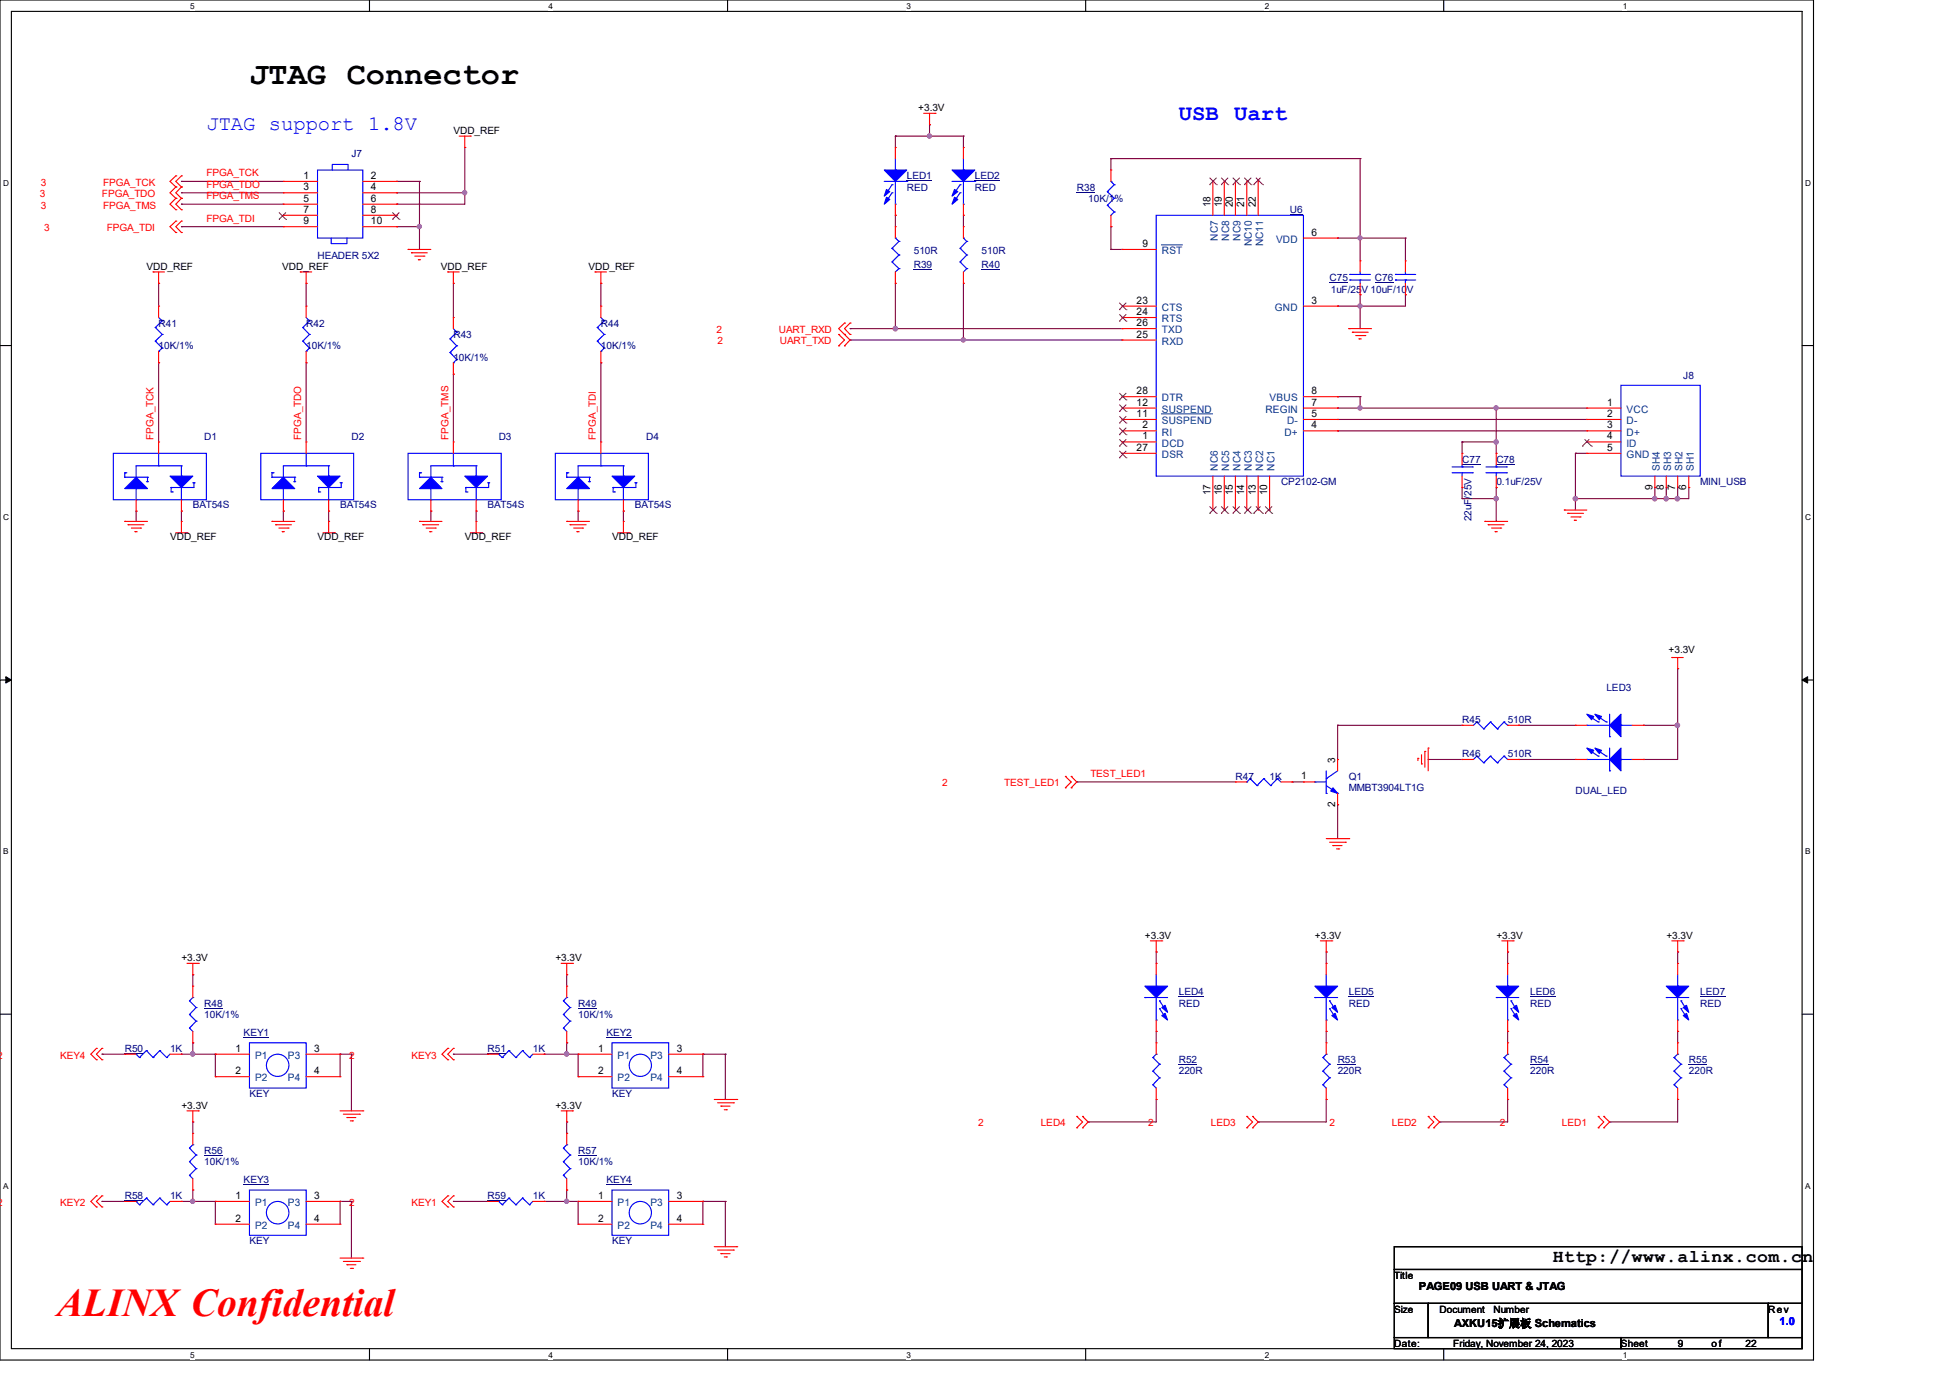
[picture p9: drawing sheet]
<svg xmlns="http://www.w3.org/2000/svg" width="297mm" height="210mm" viewBox="0 0 297 210" stroke-linecap="round" stroke-linejoin="round" font-family="sans-serif">
<path d="M0 0h276.4v207.3h-276.4zM1.7 1.7h272.9v203.8h-272.9z" fill="none" stroke="#000" stroke-width=".17"/>
<g fill="#fff">
<path d="M29 .2h.7v1.4h-.7z"/>
<path d="M29 205.7h.7v1.4h-.7z"/>
</g>
<path d="M56.3 0v1.7M56.3 205.5v1.8" fill="none" stroke="#000" stroke-width=".17"/>
<g fill="#fff">
<path d="M83.6 .2h.6v1.4h-.6z"/>
<path d="M83.6 205.7h.6v1.4h-.6z"/>
</g>
<path d="M110.9 0v1.7M110.9 205.5v1.8" fill="none" stroke="#000" stroke-width=".17"/>
<g fill="#fff">
<path d="M138.1 .2h.7v1.4h-.7z"/>
<path d="M138.1 205.7h.7v1.4h-.7z"/>
</g>
<path d="M165.4 0v1.7M165.4 205.5v1.8" fill="none" stroke="#000" stroke-width=".17"/>
<g fill="#fff">
<path d="M192.7 .2h.7v1.4h-.7z"/>
<path d="M192.7 205.7h.7v1.4h-.7z"/>
</g>
<path d="M220 0v1.7M220 205.5v1.8" fill="none" stroke="#000" stroke-width=".17"/>
<g fill="#fff">
<path d="M247.3 .2h.6v1.4h-.6z"/>
<path d="M247.3 205.7h.6v1.4h-.6z"/>
<path d="M.5 27.2h.9v1.4h-.9z"/>
<path d="M275.1 27.2h.9v1.4h-.9z"/>
<path d="M.5 78.1h.9v1.4h-.9z"/>
<path d="M275.1 78.1h.9v1.4h-.9z"/>
</g>
<path d="M0 52.7h1.7M274.6 52.7h1.8" fill="none" stroke="#000" stroke-width=".17"/>
<g fill="#fff">
<path d="M.5 129.1h.8v1.4h-.8z"/>
<path d="M275.1 129.1h.8v1.4h-.8z"/>
</g>
<path d="M0 103.6h1.7M274.6 103.6h1.8" fill="none" stroke="#000" stroke-width=".17"/>
<path d="M.9 103.1l.8 .5-.8 .5zM274.6 103.6l.9-.5v1z" fill="#000" stroke="#000" stroke-width=".15"/>
<g fill="#fff">
<path d="M.5 180h.8v1.4h-.8z"/>
<path d="M275.1 180h.8v1.4h-.8z"/>
</g>
<path d="M0 154.6h1.7M274.6 154.6h1.8M212.5 190h62.1v3.5h-62.1zM212.5 193.5h62.1v5.1h-62.1zM212.5 198.6h5.1v5.2h-5.1zM217.6 198.6h51.9v5.2h-51.9zM269.5 198.6h5.1v5.2h-5.1zM212.5 203.8h34.5v1.7h-34.5zM247 203.8h27.6v1.7h-27.6z" fill="none" stroke="#000" stroke-width=".17"/>
<g fill="none" stroke="#800040" stroke-width=".17">
<path d="M141.6 19h.1M141.6 19v1.7M27.6 27.6h.1M27.6 29.4h.1M27.6 31.1h.1M27.6 34.5h.1M27.6 34.5h15.6M27.6 27.6h15.6M27.6 29.4h15.6M27.6 31.1h15.6M60.5 34.5h.1M60.5 27.6h.1"/>
<path d="M60.5 29.4h.1M60.5 31.1h.1M60.5 34.5h3.4M60.5 27.6h3.4M60.5 29.4h10.3M63.9 27.6h.1M63.9 34.5h.1M63.9 27.6v10.4M70.8 29.4h.1M70.8 22.5h.1M70.8 22.5v8.6h-10.3M136.4 32.8h.1"/>
<path d="M136.4 20.7h.1M136.4 20.7v1.8M136.4 32.8v1.7M136.4 20.7h10.4M141.6 20.7h.1M146.8 32.8h.1M146.8 20.7h.1M146.8 20.7v1.8M146.8 32.8v1.7M169.3 34.5h.1M169.3 38h.1M169.3 24.2h.1"/>
<path d="M169.3 24.2v1.7M169.3 34.5v3.5M169.3 38h1.7M169.3 24.2h38M203.8 36.3h.1M203.8 36.3h10.4M207.3 36.3h.1M207.3 24.2h.1M207.3 24.2v15.6M214.2 36.3h.1M214.2 36.3v3.5M24.2 43.2h.1"/>
<path d="M24.2 55.3h.1M24.2 43.2v3.5M24.2 55.3v12.1M46.7 43.2h.1M46.7 55.3h.1M46.7 43.2v3.5M46.7 55.3v12.1M69.1 43.2h.1M69.1 57h.1M69.1 43.2v5.2M69.1 57v10.4M91.6 43.2h.1"/>
<path d="M91.6 55.3h.1M91.6 43.2v3.5M91.6 55.3v12.1M129.5 51.8h.1M129.5 50.1h.1M129.5 50.1h41.5M129.5 51.8h41.5M136.4 50.1h.1M136.4 43.2h.1M136.4 43.2v6.9M146.8 43.2h.1M146.8 51.8h.1"/>
<path d="M146.8 43.2v8.6M203.8 46.7h.1M207.3 46.7h.1M207.3 44.9h.1M207.3 44.9v5.2M214.2 44.9h.1M214.2 44.9v1.8h-10.4M20.7 77.9h.1M20.7 77.9v1.6M27.6 77.9h.1M27.6 77.9v1.6M43.2 77.9h.1"/>
<path d="M43.2 77.9v1.6M50.1 77.9h.1M50.1 77.9v1.6M65.7 77.9h.1M65.7 77.9v1.6M72.6 77.9h.1M72.6 77.9v1.6M88.1 77.9h.1M88.1 77.9v1.6M95 77.9h.1M95 77.9v1.6M203.8 62.2h.1"/>
<path d="M203.8 63.9h.1M203.8 65.7h.1M203.8 60.5h.1M203.8 62.2h38M203.8 63.9h38M203.8 65.7h38M203.8 60.5h3.5M207.3 62.2h.1M207.3 60.5h.1M207.3 60.5v1.7M222.8 67.4h.1M222.8 76h.1"/>
<path d="M222.8 74.3h.1M222.8 76h5.2M222.8 67.4v1.7M222.8 74.3v1.7M222.8 67.4h5.2M228 62.2h.1M228 67.4h.1M228 74.3h.1M228 76h.1M228 62.2v6.9M228 74.3v5.2M240.1 76h.1"/>
<path d="M240.1 69.1h.1M240.1 69.1h1.7M240.1 69.1v8.6M252.2 74.3h.1M252.2 76h.1M252.2 74.3v1.7M253.9 76h.1M253.9 74.3h.1M253.9 74.3v1.7M255.7 76h.1M255.7 74.3h.1M255.7 74.3v1.7"/>
<path d="M257.3 74.3h.1M257.3 74.3v1.7h-17.2M164.1 119.2h.1M164.1 119.2h24.2M196.9 119.2h.1M196.9 119.2h1.7M203.8 110.5h.1M203.8 110.5h19M203.8 110.5v5.2M217.6 115.7h.1M217.6 115.7h5.2M231.4 115.7h.1"/>
<path d="M231.4 110.5h.1M231.4 115.7h8.7M231.4 110.5h8.7M250.4 110.5h.1M250.4 115.7h.1M250.4 110.5h5.3M255.7 101.9h.1M255.7 110.5h.1M255.7 101.9v13.8h-5.3M203.8 122.6h.1M203.8 122.6v5.2M29.4 148.5h.1"/>
<path d="M29.4 158.9h.1M29.4 148.5v1.8M29.4 158.9v1.8M86.4 148.5h.1M86.4 158.9h.1M86.4 148.5v1.8M86.4 158.9v1.8M176.2 157.2h.1M176.2 145.1h.1M176.2 145.1v1.7M176.2 157.2v1.7M202.1 157.2h.1"/>
<path d="M202.1 145.1h.1M202.1 145.1v1.7M202.1 157.2v1.7M229.7 157.2h.1M229.7 145.1h.1M229.7 145.1v1.7M229.7 157.2v1.7M255.7 157.2h.1M255.7 145.1h.1M255.7 145.1v1.7M255.7 157.2v1.7M15.5 160.7h.1"/>
<path d="M15.5 160.7h3.5M27.6 160.7h.1M27.6 160.7h5.2M29.4 160.7h.1M29.4 171h.1M29.4 171v1.7M32.8 160.7h.1M32.8 160.7v3.4M51.8 160.7h.1M51.8 160.7h1.8M51.8 160.7v3.4M53.6 160.7h.1"/>
<path d="M53.6 160.7v8.6M69.1 160.7h.1M69.1 160.7h5.2M82.9 160.7h.1M82.9 160.7h5.2M86.4 160.7h.1M86.4 171h.1M86.4 171v1.7M88.1 160.7h.1M88.1 160.7v3.4M107.1 160.7h.1M107.1 160.7h3.4"/>
<path d="M107.1 160.7v3.4M110.5 160.7h.1M110.5 160.7v6.9M165.8 171h.1M176.2 167.6h.1M176.2 167.6v3.4h-10.4M191.7 171h.1M202.1 167.6h.1M202.1 167.6v3.4h-10.4M219.4 171h.1M229.7 167.6h.1M229.7 167.6v3.4h-10.3"/>
<path d="M245.3 171h.1M255.7 167.6h.1M255.7 167.6v3.4h-10.4M15.5 183.1h.1M15.5 183.1h3.5M27.6 183.1h.1M27.6 183.1h5.2M29.4 183.1h.1M29.4 181.4h.1M29.4 181.4v1.7M32.8 183.1h.1M32.8 183.1v3.5"/>
<path d="M51.8 183.1h.1M51.8 183.1h1.8M51.8 183.1v3.5M53.6 183.1h.1M53.6 183.1v8.6M69.1 183.1h.1M69.1 183.1h5.2M82.9 183.1h.1M82.9 183.1h5.2M86.4 183.1h.1M86.4 181.4h.1M86.4 181.4v1.7"/>
<path d="M88.1 183.1h.1M88.1 183.1v3.5M107.1 183.1h.1M107.1 183.1h3.4M107.1 183.1v3.5M110.5 183.1h.1M110.5 183.1v6.9"/>
</g>
<g fill="#f0f" stroke="#f0f" stroke-width=".17">
<circle cx="252.1" cy="76" r=".33"/>
<circle cx="240.1" cy="76" r=".34"/>
<circle cx="255.6" cy="76" r=".34"/>
<circle cx="253.9" cy="76" r=".33"/>
<circle cx="136.4" cy="50.1" r=".34"/>
<circle cx="146.8" cy="51.8" r=".32"/>
<circle cx="228" cy="62.2" r=".32"/>
<circle cx="207.2" cy="62.2" r=".32"/>
<circle cx="207.2" cy="36.3" r=".32"/>
<circle cx="141.6" cy="20.7" r=".32"/>
<circle cx="207.2" cy="46.6" r=".32"/>
<circle cx="29.3" cy="160.6" r=".33"/>
<circle cx="86.3" cy="160.6" r=".33"/>
<circle cx="29.4" cy="183.1" r=".32"/>
<circle cx="86.3" cy="183.1" r=".32"/>
<circle cx="228" cy="67.4" r=".33"/>
<circle cx="228" cy="76" r=".33"/>
<circle cx="255.6" cy="110.5" r=".34"/>
<circle cx="63.9" cy="34.5" r=".32"/>
<circle cx="70.8" cy="29.4" r=".32"/>
</g>
<g fill="none" stroke="#f00" stroke-width=".17">
<path d="M140.8 17.3h1.7M141.6 19h.1M141.6 17.3v1.7M142.5 17.3h.1M26.8 33.7h.1M26.8 35.4h.1M26.8 26.8h.1M26.8 28.5h.1M26.8 30.2h.1M26.8 32h.1M26.8 33.7l-.9 .8 .9 .9M26.8 26.8l-.9 .8 .9 .9"/>
<path d="M26.8 28.5l-.9 .9 .9 .8M26.8 30.2l-.9 .9 .9 .9M27.6 33.7h.1M27.6 35.4h.1M27.6 26.8h.1M27.6 28.5h.1M27.6 30.2h.1M27.6 32h.1M27.6 33.7l-.8 .8 .8 .9M27.6 26.8l-.8 .8 .8 .9M27.6 28.5l-.8 .9 .8 .8M27.6 30.2l-.8 .9 .8 .9"/>
<path d="M62.2 38h.1M62.2 38h3.5M62.7 38.5h.1M62.7 38.5h2.4M63.2 39h1.4M63.8 39.6h.1M63.8 39.6h.3M64.6 39h.1M70 20.7h1.7M70.8 22.5h.1M70.8 20.7v1.8M71.7 20.7h.1"/>
<path d="M146.8 22.5h.1M146.8 32.8h.1M146.8 22.5v1.7M146.8 31.1v1.7M23.3 41.4h.1M23.3 41.4h1.8M24.2 43.2h.1M24.2 41.4v1.8M45.8 41.4h.1M45.8 41.4h1.7M46.7 43.2h.1M46.7 41.4v1.8"/>
<path d="M68.2 41.4h.1M68.2 41.4h1.8M69.1 43.2h.1M69.1 41.4v1.8M90.7 41.4h.1M90.7 41.4h1.7M91.6 43.2h.1M91.6 46.7h.1M91.6 55.3h.1M91.6 41.4v1.8M91.6 46.7v1.7M91.6 53.6v1.7"/>
<path d="M127.8 52.7h.1M127.8 51h.1M127.8 51l.9 .8-.9 .9M128.7 51h.1M128.7 52.7h.1M128.7 49.2h.1M128.7 49.2l-.9 .9 1.7 1.7-.8 .9M129.5 49.2h.1M129.5 51h.1M129.5 49.2l-.8 .9 .8 .9M205.5 50.1h.1M205.5 50.1h3.5"/>
<path d="M206.1 50.6h.1M206.1 50.6h2.4M206.6 51.1h1.4M207.1 51.6h.1M207.1 51.6h.3M208 51.1h.1M19 79.5h.1M19 79.5h3.5M19.5 80h.1M19.5 80h2.4M27.6 79.5h.1M27.6 79.5v1.7"/>
<path d="M41.4 79.5h.1M41.4 79.5h3.5M42 80h.1M42 80h2.4M50.1 79.5h.1M50.1 79.5v1.7M63.9 79.5h.1M63.9 79.5h3.5M64.4 80h.1M64.4 80h2.4M72.6 79.5h.1M72.6 79.5v1.7"/>
<path d="M86.4 79.5h.1M86.4 79.5h3.4M86.9 80h.1M86.9 80h2.4M95 79.5h.1M95 79.5v1.7M226.3 79.5h.1M226.3 79.5h3.4M226.8 80h.1M226.8 80h2.4M238.4 77.7h.1M238.4 77.7h3.4"/>
<path d="M238.9 78.2h.1M238.9 78.2h2.4M239.4 78.8h1.4M239.9 79.3h.1M239.9 79.3h.3M240.8 78.8h.1M20 80.5h1.4M20.6 81h.1M20.6 81h.3M21.4 80.5h.1M26.8 81.2h1.7M28.5 81.2h.1"/>
<path d="M42.5 80.5h1.4M43 81h.1M43 81h.3M43.9 80.5h.1M49.2 81.2h1.8M51 81.2h.1M64.9 80.5h1.4M65.5 81h.1M65.5 81h.3M66.3 80.5h.1M71.7 81.2h1.7M73.4 81.2h.1"/>
<path d="M87.4 80.5h1.4M87.9 81h.1M87.9 81h.4M88.8 80.5h.1M94.1 81.2h1.8M95.9 81.2h.1M227.3 80.5h1.4M227.8 81h.1M227.8 81h.4M228.7 80.5h.1M162.3 118.3h.1M162.3 118.3l.9 .9-.9 .9"/>
<path d="M163.2 118.3h.1M163.2 118.3l.9 .9-.9 .9M216.1 115.6h.1M216.1 115.6v.3M216.6 116.4h.1M216.6 115v1.4M217.1 114.5h.1M217.1 114.5v2.4M217.6 114h.1M217.6 114v3.5M222.8 110.5h.1M222.8 110.5h1.7"/>
<path d="M229.7 110.5h1.7M231.4 110.5h.1M254.8 100.2h.1M254.8 100.2h1.7M255.7 101.9h.1M255.7 100.2v1.7M162.3 120.1h.1M163.2 120.1h.1M202.1 127.8h3.4M202.6 128.4h2.4M203.1 128.9h.1M203.1 128.9h1.4"/>
<path d="M203.7 129.4h.3M204 129.4h.1M205 128.4h.1M205.5 127.8h.1M14.7 159.8h.1M14.7 159.8l-.9 .9 .9 .8M15.5 159.8h.1M15.5 159.8l-.8 .9 .8 .8M28.5 146.8h1.7M29.4 148.5h.1M29.4 146.8v1.7M30.2 146.8h.1"/>
<path d="M68.2 159.8h.1M68.2 159.8l-.8 .9 .8 .8M69.1 159.8h.1M69.1 159.8l-.9 .9 .9 .8M85.5 146.8h1.7M86.4 148.5h.1M86.4 146.8v1.7M87.2 146.8h.1M175.3 143.4h1.7M176.2 145.1h.1M176.2 143.4v1.7M177 143.4h.1"/>
<path d="M201.2 143.4h1.7M202.1 145.1h.1M202.1 146.8h.1M202.1 157.2h.1M202.1 143.4v1.7M202.1 146.8v1.7M202.1 155.4v1.8M202.9 143.4h.1M228.9 143.4h1.7M229.7 145.1h.1M229.7 143.4v1.7M230.6 143.4h.1"/>
<path d="M254.8 143.4h1.7M255.7 145.1h.1M255.7 143.4v1.7M256.5 143.4h.1M14.7 161.5h.1M15.5 161.5h.1M19 160.7h.1M19 160.7h1.7M25.9 160.7h1.7M27.6 160.7h.1M28.5 169.3h1.7M29.4 171h.1"/>
<path d="M29.4 169.3v1.7M30.2 169.3h.1M51.8 169.3h3.5M52.3 169.8h2.5M52.9 170.3h.1M52.9 170.3h1.3M53.4 170.8h.3M53.7 170.8h.1M54.8 169.8h.1M55.3 169.3h.1M68.2 161.5h.1M69.1 161.5h.1"/>
<path d="M85.5 169.3h1.7M86.4 171h.1M86.4 169.3v1.7M87.2 169.3h.1M108.8 167.6h3.5M109.3 168.1h2.5M109.9 168.6h.1M109.9 168.6h1.4M110.4 169.1h.3M110.7 169.1h.1M111.8 168.1h.1M112.3 167.6h.1"/>
<path d="M164.1 171.9h.1M164.1 170.1h.1M164.1 170.1l.9 .9-.9 .9M165 170.1h.1M165 171.9h.1M165 170.1l.8 .9-.8 .9M190 171.9h.1M190 170.1h.1M190 170.1l.9 .9-.9 .9M190.9 170.1h.1M190.9 171.9h.1M190.9 170.1l.8 .9-.8 .9"/>
<path d="M217.6 171.9h.1M217.6 170.1h.1M217.6 170.1l.9 .9-.9 .9M218.5 170.1h.1M218.5 171.9h.1M218.5 170.1l.9 .9-.9 .9M243.5 171.9h.1M243.5 170.1h.1M243.5 170.1l.9 .9-.9 .9M244.4 170.1h.1M244.4 171.9h.1M244.4 170.1l.9 .9-.9 .9"/>
<path d="M14.7 182.2h.1M14.7 183.9h.1M14.7 182.2l-.9 .9 .9 .8M15.5 182.2h.1M15.5 183.9h.1M15.5 182.2l-.8 .9 .8 .8M19 183.1h.1M19 183.1h1.7M25.9 183.1h1.7M27.6 183.1h.1M51.8 191.7h3.5M52.3 192.2h2.5"/>
<path d="M52.9 192.7h.1M52.9 192.7h1.3M53.4 193.3h.3M53.7 193.3h.1M54.8 192.2h.1M55.3 191.7h.1M68.2 182.2h.1M68.2 183.9h.1M68.2 182.2l-.8 .9 .8 .8M69.1 182.2h.1M69.1 183.9h.1M69.1 182.2l-.9 .9 .9 .8"/>
<path d="M74.3 183.1h.1M74.3 183.1h1.7M81.2 183.1h1.7M82.9 183.1h.1M108.8 190h3.5M109.3 190.5h2.5M109.9 191.1h.1M109.9 191.1h1.4M110.4 191.6h.3M110.7 191.6h.1M111.8 190.5h.1M112.3 190h.1"/>
</g>
<g fill="none" stroke="#00f" stroke-width=".17">
<path d="M145.1 27.6h3.4M146.3 28.2h.1M146.3 29.4h.1M146.3 28.2l-1.1 1.5M146.3 29.4l-1.1 1.5M146.8 25.9h.1M146.8 31.1h.1M146.8 24.2v1.7M146.8 27.6v3.5M148.5 27.6h.1M176.2 32.8h22.4v39.8h-22.4zM91 49.9h.1"/>
<path d="M91 52h.1M91 49.9l1.1 1.1M91 52l1.1 1M91.6 53.6h.1M91.6 48.4l.5 .5M92.1 48.9h.1M92.1 51h.1M92.1 53h.1M92.1 48.9l-1.1 1M92.1 51l-1.1 1M92.1 53l-.5 .6M225 110h.1"/>
<path d="M225 110l-.5 .5M225 110l1.1 1.1M226.1 111.1h.1M227.1 110h.1M227.1 110l-1 1.1M227.1 110l1.1 1.1M228.2 111.1h.1M229.2 110h.1M229.2 110l-1 1.1M229.2 110l.5 .5M229.7 110.5h.1M200.4 152h.1"/>
<path d="M200.4 152h3.4M202.1 150.3h.1M202.1 155.4h.1M202.1 148.5v1.8M202.1 152v3.4M202.6 152.5h.1M202.6 153.7h.1M202.6 152.5l1.1 1.6M202.6 153.7l1.1 1.6M20.7 160.7h.1M20.7 160.7l.6 .5M21.3 161.2h.1"/>
<path d="M22.3 160.1h.1M22.3 160.1l1 1.1M22.3 160.1l-1 1.1M23.3 161.2h.1M24.3 160.1h.1M24.3 160.1l1.1 1.1M24.3 160.1l-1 1.1M25.4 161.2h.1M25.9 160.7l-.5 .5M20.7 183.1h.1M20.7 183.1l.6 .5M21.3 183.6h.1"/>
<path d="M22.3 182.6h.1M22.3 182.6l1 1M22.3 182.6l-1 1M23.3 183.6h.1M24.3 182.6h.1M24.3 182.6l1.1 1M24.3 182.6l-1 1M25.4 183.6h.1M25.9 183.1l-.5 .5M76 183.1h.1M76 183.1l.5 .5M76.5 183.6h.1"/>
<path d="M77.6 182.6h.1M77.6 182.6l1 1M77.6 182.6l-1.1 1M78.6 183.6h.1M79.6 182.6h.1M79.6 182.6l1.1 1M79.6 182.6l-1 1M80.7 183.6h.1M81.2 183.1l-.5 .5"/>
</g>
<path d="M148.5 27.5h3.9M205.5 151.9h3.8M19 160.5h2.8M19 183h2.8M74.3 183h2.8" fill="none" stroke="#000080" stroke-width=".15"/>
<g fill="#00f" stroke="#00f" stroke-width=".17">
<path d="M200.4 150.3h3.4l-1.7 1.7z"/>
<path d="M202.9 153.5l.6-.3 .3 1.1z"/>
<path d="M202.9 154.8l.6-.4 .3 1z"/>
<path d="M145.1 25.9h3.4l-1.7 1.7z"/>
<path d="M145.5 28.9l.5 .3-.9 .7z"/>
<path d="M145.5 30.1l.5 .3-.9 .7z"/>
</g>
<path d="M196.6 32.7h1.9v.1h-1.9z" fill="#000080"/>
<g fill="none" stroke="#f00" stroke-width=".17">
<path d="M43.2 27.6h.1M43.2 29.4h.1M43.2 31.1h.1M43.2 32.8h.1M43.2 34.5h.1M43.2 27.6h5.2M43.2 29.4h5.2M43.2 31.1h5.2M43.2 32.8h5.2M43.2 34.5h5.2M55.3 27.6h5.2M55.3 29.4h5.2"/>
<path d="M55.3 31.1h5.2M55.3 32.8h5.2M55.3 34.5h5.2M60.5 27.6h.1M60.5 29.4h.1M60.5 31.1h.1M60.5 32.8h.1M60.5 34.5h.1M136.4 22.5h.1M136.4 32.8h.1M136.4 34.5h.1M136.4 22.5v1.7"/>
<path d="M136.4 31.1v1.7M136.4 34.5v1.8M146.8 34.5h.1M146.8 34.5v1.8M169.3 34.5h.1M169.3 25.9h.1M169.3 25.9v1.7M169.3 32.8v1.7M171 38h.1M171 38h5.2M184.8 27.6h.1M184.8 27.6v5.2"/>
<path d="M186.6 27.6h.1M186.6 27.6v5.2M188.3 27.6h.1M188.3 27.6v5.2M190 27.6h.1M190 27.6v5.2M191.7 27.6h.1M191.7 27.6v5.2M198.6 36.3h5.2M203.8 36.3h.1M207.3 39.8h.1M207.3 39.8v1.6"/>
<path d="M214.2 39.8h.1M214.2 39.8v1.6M24.2 46.7h.1M24.2 55.3h.1M24.2 46.7v1.7M24.2 53.6v1.7M46.7 46.7h.1M46.7 55.3h.1M46.7 46.7v1.7M46.7 53.6v1.7M69.1 48.4h.1M69.1 57h.1"/>
<path d="M69.1 48.4v1.7M69.1 55.3v1.7M136.4 43.2h.1M136.4 41.4v1.8M146.8 43.2h.1M146.8 41.4v1.8M171 46.7h.1M171 48.4h.1M171 51.8h.1M171 50.1h.1M171 46.7h5.2M171 48.4h5.2"/>
<path d="M171 51.8h5.2M171 50.1h5.2M198.6 46.7h5.2M203.8 46.7h.1M207.3 44.9h.1M207.3 43.2v1.7M214.2 44.9h.1M214.2 43.2v1.7M20.7 77.9h.1M20.7 76.2v1.7M24.2 67.4h.1M24.2 67.4v1.7"/>
<path d="M27.6 77.9h.1M27.6 76.2v1.7M43.2 77.9h.1M43.2 76.2v1.7M46.7 67.4h.1M46.7 67.4v1.7M50.1 77.9h.1M50.1 76.2v1.7M65.7 77.9h.1M65.7 76.2v1.7M69.1 67.4h.1M69.1 67.4v1.7"/>
<path d="M72.6 77.9h.1M72.6 76.2v1.7M88.1 77.9h.1M88.1 76.2v1.7M91.6 67.4h.1M91.6 67.4v1.7M95 77.9h.1M95 76.2v1.7M171 67.4h.1M171 65.7h.1M171 63.9h.1M171 62.2h.1"/>
<path d="M171 69.1h.1M171 60.5h.1M171 67.4h5.2M171 65.7h5.2M171 63.9h5.2M171 62.2h5.2M171 60.5h5.2M171 69.1h5.2M184.8 77.7h.1M184.8 72.6v5.1M186.6 77.7h.1M186.6 72.6v5.1"/>
<path d="M188.3 77.7h.1M188.3 72.6v5.1M190 77.7h.1M190 72.6v5.1M191.7 77.7h.1M191.7 72.6v5.1M193.5 77.7h.1M193.5 72.6v5.1M198.6 65.7h5.2M198.6 63.9h5.2M198.6 62.2h5.2M198.6 60.5h5.2"/>
<path d="M203.8 65.7h.1M203.8 63.9h.1M203.8 62.2h.1M203.8 60.5h.1M222.8 69.1h.1M222.8 74.3h.1M222.8 69.1v1.7M222.8 72.6v1.7M228 69.1h.1M228 74.3h.1M228 69.1v1.7M228 72.6v1.7"/>
<path d="M241.8 62.2h.1M241.8 63.9h.1M241.8 65.7h.1M241.8 67.4h.1M241.8 69.1h.1M241.8 67.4h5.2M241.8 65.7h5.2M241.8 63.9h5.2M241.8 62.2h5.2M241.8 69.1h5.2M252.2 74.3h.1M252.2 72.6v1.7"/>
<path d="M253.9 74.3h.1M253.9 72.6v1.7M255.7 74.3h.1M255.7 72.6v1.7M257.3 74.3h.1M257.3 72.6v1.7M188.3 119.2h.1M188.3 119.2h1.7M195.2 119.2h1.7M196.9 119.2h.1M198.6 119.2h.1M198.6 119.2h1.8"/>
<path d="M203.8 115.7h.1M203.8 115.7v1.8M222.8 115.7h.1M222.8 115.7h1.7M229.7 115.7h1.7M231.4 115.7h.1M240.1 110.5h.1M240.1 115.7h.1M240.1 110.5h1.7M240.1 115.7h1.7M248.7 110.5h1.7M248.7 115.7h1.7"/>
<path d="M250.4 110.5h.1M250.4 115.7h.1M203.8 122.6h.1M203.8 120.9v1.7M29.4 158.9h.1M29.4 150.3h.1M29.4 150.3v1.7M29.4 157.2v1.7M86.4 158.9h.1M86.4 150.3h.1M86.4 150.3v1.7M86.4 157.2v1.7"/>
<path d="M176.2 158.9h.1M176.2 146.8h.1M176.2 157.2h.1M176.2 146.8v1.7M176.2 155.4v1.8M176.2 158.9v1.8M202.1 158.9h.1M202.1 158.9v1.8M229.7 158.9h.1M229.7 146.8h.1M229.7 157.2h.1M229.7 146.8v1.7"/>
<path d="M229.7 155.4v1.8M229.7 158.9v1.8M255.7 146.8h.1M255.7 157.2h.1M255.7 158.9h.1M255.7 146.8v1.7M255.7 155.4v1.8M255.7 158.9v1.8M29.4 172.7h.1M29.4 172.7v1.8M29.4 179.6v1.8M32.8 160.7h.1"/>
<path d="M32.8 164.1h.1M32.8 160.7h5.2M32.8 164.1h5.2M46.7 160.7h5.1M46.7 164.1h5.1M51.8 164.1h.1M51.8 160.7h.1M74.3 160.7h.1M74.3 160.7h1.7M81.2 160.7h1.7M82.9 160.7h.1M86.4 172.7h.1"/>
<path d="M86.4 172.7v1.8M86.4 179.6v1.8M88.1 160.7h.1M88.1 164.1h.1M88.1 160.7h5.2M88.1 164.1h5.2M101.9 160.7h5.2M101.9 164.1h5.2M107.1 164.1h.1M107.1 160.7h.1M176.2 167.6h.1M176.2 165.8v1.8"/>
<path d="M202.1 167.6h.1M202.1 165.8v1.8M229.7 167.6h.1M229.7 165.8v1.8M255.7 167.6h.1M255.7 165.8v1.8M29.4 181.4h.1M32.8 183.1h.1M32.8 186.6h.1M32.8 183.1h5.2M32.8 186.6h5.2M46.7 183.1h5.1"/>
<path d="M46.7 186.6h5.1M51.8 186.6h.1M51.8 183.1h.1M86.4 181.4h.1M88.1 183.1h.1M88.1 186.6h.1M88.1 183.1h5.2M88.1 186.6h5.2M101.9 183.1h5.2M101.9 186.6h5.2M107.1 186.6h.1M107.1 183.1h.1"/>
</g>
<g fill="none" stroke="#804000" stroke-width=".15">
<path d="M42.5 33.4h.1M42.5 32.4l1.1 1M43.6 33.4h.1M43.6 32.4l-1.1 1M59.8 33.4h.1M59.8 32.4l1.1 1M60.9 33.4h.1M60.9 32.4l-1.1 1M184.3 28.1h.1M184.3 27.1l1.1 1M185.4 28.1h.1M185.4 27.1l-1.1 1"/>
<path d="M186.1 28.1h.1M186.1 27.1l1 1M187.1 28.1h.1M187.1 27.1l-1 1M187.9 28.1h.1M187.9 27.1l1 1M188.9 28.1h.1M188.9 27.1l-1 1M189.6 28.1h.1M189.6 27.1l1.1 1M190.7 28.1h.1M190.7 27.1l-1.1 1"/>
<path d="M191 28.1h.1M191.4 27.1l1 1M192.1 27.1l-1.1 1M192.4 28.1h.1M170.6 47.2h.1M170.6 49h.1M170.6 46.1l1 1.1M170.6 47.9l1 1.1M170.6 59.9l1 1.1M171.6 47.2h.1M171.6 49h.1M171.6 46.1l-1 1.1"/>
<path d="M171.6 47.9l-1 1.1M171.6 59.9l-1 1.1M170.6 68h.1M170.6 66.2h.1M170.6 64.5h.1M170.6 62.7h.1M170.6 69.8h.1M170.6 61h.1M170.6 66.9l1 1.1M170.6 65.2l1 1M170.6 63.4l1 1.1M170.6 61.7l1 1"/>
<path d="M170.6 68.7l1 1.1M171.6 68h.1M171.6 66.2h.1M171.6 64.5h.1M171.6 62.7h.1M171.6 69.8h.1M171.6 61h.1M171.6 66.9l-1 1.1M171.6 65.2l-1 1M171.6 63.4l-1 1.1M171.6 61.7l-1 1M171.6 68.7l-1 1.1"/>
<path d="M184.3 78.2h.1M184.3 77.2l1.1 1M185.4 78.2h.1M185.4 77.2l-1.1 1M186.1 78.2h.1M186.1 77.2l1 1M187.1 78.2h.1M187.1 77.2l-1 1M187.9 78.2h.1M187.9 77.2l1 1M188.9 78.2h.1M188.9 77.2l-1 1"/>
<path d="M189.6 78.2h.1M189.6 77.2l1.1 1M190.7 78.2h.1M190.7 77.2l-1.1 1M191 78.2h.1M191.4 77.2l1 1M192.1 77.2l-1.1 1M192.4 78.2h.1M192.8 78.2h.1M192.8 77.2l1.1 1M193.9 78.2h.1M193.9 77.2l-1.1 1"/>
<path d="M241.1 68h.1M241.5 66.9l1 1.1M242.2 66.9l-1.1 1.1M242.5 68h.1"/>
</g>
<path d="M176.9 37.3h3.2M180.1 37.3h.1M176.9 63.1h7.8M184.7 63.1h.1" fill="none" stroke="#004080" stroke-width=".15"/>
<g fill="none" stroke="#00f" stroke-width=".17">
<path d="M48.4 25.9h6.9v10.4h-6.9zM50.5 36.3v.8h2.4v-.8M50.6 25.9v-.8h2.4v.8M134.7 27.6h3.5M135.9 28.2h.1M135.9 29.4h.1M135.9 39.9h.1M135.9 37.8h.1M135.9 28.2l-1 1.5M135.9 29.4l-1 1.5M135.9 39.9l1.1 1M135.9 37.8l1.1 1.1"/>
<path d="M136.4 25.9h.1M136.4 31.1h.1M136.4 36.3h.1M136.4 24.2v1.7M136.4 27.6v3.5M136.4 36.3l.6 .5M137 38.9h.1M137 36.8h.1M137 38.9l-1.1 1M137 36.8l-1.1 1M138.2 27.6h.1M146.3 39.9h.1"/>
<path d="M146.3 37.8h.1M146.3 39.9l1 1M146.3 37.8l1 1.1M146.8 36.3h.1M146.8 36.3l.5 .5M147.3 38.9h.1M147.3 36.8h.1M147.3 38.9l-1 1M147.3 36.8l-1 1M168.7 31.3h.1M168.7 29.2h.1M168.7 31.3l1.1 1"/>
<path d="M168.7 29.2l1.1 1M169.3 27.6h.1M169.3 27.6l.5 .6M169.8 32.3h.1M169.8 30.2h.1M169.8 28.2h.1M169.8 32.3l-.5 .5M169.8 30.2l-1.1 1.1M169.8 28.2l-1.1 1M23.7 49.9h.1M23.7 52h.1M23.7 49.9l1 1.1"/>
<path d="M23.7 52l1 1M24.2 53.6h.1M24.2 48.4l.5 .5M24.7 48.9h.1M24.7 51h.1M24.7 53h.1M24.7 48.9l-1 1M24.7 51l-1 1M24.7 53l-.5 .6M46.1 49.9h.1M46.1 52h.1M46.1 49.9l1.1 1.1"/>
<path d="M46.1 52l1.1 1M46.7 53.6h.1M46.7 48.4l.5 .5M47.2 48.9h.1M47.2 51h.1M47.2 53h.1M47.2 48.9l-1.1 1M47.2 51l-1.1 1M47.2 53l-.5 .6M68.6 51.6h.1M68.6 53.7h.1M68.6 51.6l1 1.1"/>
<path d="M68.6 53.7l1 1.1M69.1 55.3h.1M69.1 50.1l.5 .5M69.6 50.6h.1M69.6 52.7h.1M69.6 54.8h.1M69.6 50.6l-1 1M69.6 52.7l-1 1M69.6 54.8l-.5 .5M137 40.9h.1M137 40.9l-.6 .5M147.3 40.9h.1"/>
<path d="M147.3 40.9l-.5 .5M205.7 42.7h.1M205.7 41.8h.1M205.7 42.7h3.1M205.7 41.8h3.1M207.3 41.8h.1M207.3 42.7h.1M207.3 41.4v.4M207.3 42.7v.5M212.6 42.7h.1M212.6 41.8h.1M212.6 42.7h3.1"/>
<path d="M212.6 41.8h3.1M214.2 41.8h.1M214.2 42.7h.1M214.2 41.4v.4M214.2 42.7v.5M247 58.7h12.1v13.9h-12.1zM17.3 69.1h14.2v7.1h-14.2zM19 72.7h.1M19 72.1h.1M19 72.7h3.5M19 72.1h.2M19 72.1v.6"/>
<path d="M19.2 72.1h.1M20.7 76.2h.1M20.7 72.7h.1M20.7 74.5v1.7M22.3 73.4h.2M22.5 72.7h.1M22.5 73.4h.1M22.5 72.7v.7M24.2 71h.1M24.2 69.1v1.9M26.1 74.3h.1M26.1 74.3v.7h.1"/>
<path d="M26.2 75h.1M27.6 72.6h.1M27.6 71h.1M27.6 76.2h.1M27.6 71h-6.9v1.7M27.6 71v1.6M27.6 74.3v1.9M29.4 73.6h.1M29.5 73.6h.1M29.5 73.6v.7h-3.4M39.8 69.1h14.1v7.1h-14.1zM41.4 72.7h.1"/>
<path d="M41.4 72.1h.1M41.4 72.7h3.5M41.4 72.1v.6M41.4 72.1h.2M41.6 72.1h.1M43.2 76.2h.1M43.2 72.7h.1M43.2 74.5v1.7M44.7 73.4h.2M44.9 72.7h.1M44.9 73.4h.1M44.9 72.7v.7"/>
<path d="M46.7 71h.1M46.7 69.1v1.9M48.6 74.3h.1M48.6 74.3v.7h.1M48.7 75h.1M50.1 72.6h.1M50.1 71h.1M50.1 76.2h.1M50.1 71h-6.9v1.7M50.1 71v1.6M50.1 74.3v1.9M51.8 73.6h.2"/>
<path d="M52 73.6h.1M52 73.6v.7h-3.4M62.2 69.1h14.2v7.1h-14.2zM63.9 72.7h.1M63.9 72.1h.1M63.9 72.7h3.5M63.9 72.1h.2M63.9 72.1v.6M64.1 72.1h.1M65.7 76.2h.1M65.7 72.7h.1M65.7 74.5v1.7"/>
<path d="M67.2 73.4h.2M67.4 72.7h.1M67.4 73.4h.1M67.4 72.7v.7M69.1 71h.1M69.1 69.1v1.9M71 74.3h.1M71 74.3v.7h.2M71.2 75h.1M72.6 72.6h.1M72.6 71h.1M72.6 76.2h.1"/>
<path d="M72.6 71h-6.9v1.7M72.6 71v1.6M72.6 74.3v1.9M74.3 73.6h.2M74.5 73.6h.1M74.5 73.6v.7h-3.5M84.6 69.1h14.2v7.1h-14.2zM86.4 72.7h.1M86.4 72.1h.1M86.4 72.7h3.4M86.4 72.1v.6M86.5 72.1h.1"/>
<path d="M88.1 76.2h.1M88.1 72.7h.1M88.1 74.5v1.7M89.7 73.4h.1M89.8 72.7h.1M89.8 73.4h.1M89.8 72.7v.7M91.6 71h.1M91.6 69.1v1.9M93.4 74.3h.1M93.4 74.3v.7h.2M93.6 75h.1"/>
<path d="M95 72.6h.1M95 71h.1M95 76.2h.1M95 71h-6.9v1.7M95 71v1.6M95 74.3v1.9M96.7 73.6h.2M96.9 73.6h.1M96.9 73.6v.7h-3.5M221.3 72.1h3.1M221.3 71.2h3.1M222.8 71.2h.1"/>
<path d="M222.8 72.1h.1M222.8 70.8v.4M222.8 72.1v.5M224.4 72.1h.1M224.4 71.2h.1M226.4 72.1h3.2M226.4 71.2h3.2M228 71.2h.1M228 72.1h.1M228 70.8v.4M228 72.1v.5M229.6 72.1h.1"/>
<path d="M229.6 71.2h.1M190 119.2h.1M190.5 118.7h.1M190.5 118.7l1.1 1M190.5 118.7l-.5 .5M191.6 119.7h.1M192.6 118.7h.1M192.6 118.7l1 1M192.6 118.7l-1 1M193.6 119.7h.1M194.6 118.7h.1M194.6 118.7l.6 .5"/>
<path d="M194.6 118.7l-1 1M200.4 119.2h.1M200.4 119.2h1.7M202.1 118.7h.1M202.1 117.5v3.4M202.1 119.7l1.7 1.2M203.8 117.5l-1.7 1.2M225 115.2h.1M225 115.2l-.5 .5M225 115.2l1.1 1M226.1 116.2h.1M227.1 115.2h.1"/>
<path d="M227.1 115.2l-1 1M227.1 115.2l1.1 1M228.2 116.2h.1M229.2 115.2h.1M229.2 115.2l-1 1M229.2 115.2l.5 .5M229.7 115.7h.1M241.8 110.5h.1M241.8 115.7h.1M241.8 110.5h3.5M241.8 115.7h3.5M242 109l1.5 1"/>
<path d="M242 114.2l1.5 1M243.2 114.2l1.6 1M243.2 109l1.6 1M243.5 110h.1M243.5 115.2h.1M244.8 115.2h.1M244.8 110h.1M245.3 112.3h.1M245.3 117.5h.1M245.3 108.8v3.5M245.3 114v3.5M247 110.5h.1"/>
<path d="M247 115.7h.1M247 110.5h1.7M247 115.7h1.7M202.1 120.9h.1M203.8 120.9h.1M28.9 156.7h.1M28.9 154.6h.1M28.9 152.5h.1M28.9 156.7l.5 .5M28.9 154.6l1 1M28.9 152.5l1 1M29.4 152h.1"/>
<path d="M29.4 152l-.5 .5M29.9 155.6h.1M29.9 153.5h.1M29.9 155.6l-1 1.1M29.9 153.5l-1 1.1M38 158.9h8.7v6.9h-8.7zM85.9 156.7h.1M85.9 154.6h.1M85.9 152.5h.1M85.9 156.7l.5 .5M85.9 154.6l1 1M85.9 152.5l1 1"/>
<path d="M86.4 152h.1M86.4 152l-.5 .5M86.9 155.6h.1M86.9 153.5h.1M86.9 155.6l-1 1.1M86.9 153.5l-1 1.1M93.3 158.9h8.6v6.9h-8.6zM174.5 152h.1M174.5 152h3.4M176.2 150.3h.1M176.2 155.4h.1M176.2 148.5v1.8"/>
<path d="M176.2 152v3.4M176.7 152.5h.1M176.7 153.7h.1M176.7 152.5l1.1 1.6M176.7 153.7l1.1 1.6M228 152h.1M228 152h3.4M229.7 150.3h.1M229.7 155.4h.1M229.7 148.5v1.8M229.7 152v3.4M230.3 152.5h.1"/>
<path d="M230.3 153.7h.1M230.3 152.5l1 1.6M230.3 153.7l1 1.6M253.9 152h.1M253.9 152h3.4M255.7 150.3h.1M255.7 155.4h.1M255.7 148.5v1.8M255.7 152v3.4M256.2 152.5h.1M256.2 153.7h.1M256.2 152.5l1 1.6"/>
<path d="M256.2 153.7l1 1.6M28.9 179.1h.1M28.9 177h.1M28.9 175h.1M28.9 179.1l.5 .5M28.9 177l1 1.1M28.9 175l1 1M29.4 174.5h.1M29.4 174.5l-.5 .5M29.9 178.1h.1M29.9 176h.1M29.9 178.1l-1 1"/>
<path d="M29.9 176l-1 1M76 160.7h.1M76 160.7l.5 .5M76.5 161.2h.1M77.6 160.1h.1M77.6 160.1l1 1.1M77.6 160.1l-1.1 1.1M78.6 161.2h.1M79.6 160.1h.1M79.6 160.1l1.1 1.1M79.6 160.1l-1 1.1M80.7 161.2h.1"/>
<path d="M81.2 160.7l-.5 .5M85.9 179.1h.1M85.9 177h.1M85.9 175h.1M85.9 179.1l.5 .5M85.9 177l1 1.1M85.9 175l1 1M86.4 174.5h.1M86.4 174.5l-.5 .5M86.9 178.1h.1M86.9 176h.1M86.9 178.1l-1 1"/>
<path d="M86.9 176l-1 1M175.7 165.3h.1M175.7 163.2h.1M175.7 161.2h.1M175.7 165.3l.5 .5M175.7 163.2l1 1.1M175.7 161.2l1 1M176.2 160.7h.1M176.2 160.7l-.5 .5M176.7 164.3h.1M176.7 162.2h.1M176.7 164.3l-1 1"/>
<path d="M176.7 162.2l-1 1M201.6 165.3h.1M201.6 163.2h.1M201.6 161.2h.1M201.6 165.3l.5 .5M201.6 163.2l1 1.1M201.6 161.2l1 1M202.1 160.7h.1M202.1 160.7l-.5 .5M202.6 164.3h.1M202.6 162.2h.1M202.6 164.3l-1 1"/>
<path d="M202.6 162.2l-1 1M229.2 165.3h.1M229.2 163.2h.1M229.2 161.2h.1M229.2 165.3l.5 .5M229.2 163.2l1.1 1.1M229.2 161.2l1.1 1M229.7 160.7h.1M229.7 160.7l-.5 .5M230.3 164.3h.1M230.3 162.2h.1M230.3 164.3l-1.1 1"/>
<path d="M230.3 162.2l-1.1 1M255.1 165.3h.1M255.1 163.2h.1M255.1 161.2h.1M255.1 165.3l.6 .5M255.1 163.2l1.1 1.1M255.1 161.2l1.1 1M255.7 160.7h.1M255.7 160.7l-.6 .5M256.2 164.3h.1M256.2 162.2h.1M256.2 164.3l-1.1 1"/>
<path d="M256.2 162.2l-1.1 1M38 181.4h8.7v6.9h-8.7zM93.3 181.4h8.6v6.9h-8.6z"/>
<circle cx="42.3" cy="162.3" r="1.7"/>
<circle cx="97.6" cy="162.3" r="1.69"/>
<circle cx="42.3" cy="184.8" r="1.71"/>
<circle cx="97.6" cy="184.8" r="1.7"/>
</g>
<g fill="none" stroke="#000080" stroke-width=".15">
<path d="M138.2 27.5h3.8M164.1 29.3h2.8M139.2 41h2.8M149.6 41h2.8M202.6 43.1h2.8M209.5 43.1h2.8M222.8 70.7h2.8M228 70.7h2.8M31.1 153.6h2.8M37.1 158.1h3.9M88.1 153.6h2.8M92.4 158.1h3.9"/>
<path d="M179.6 151.9h3.8M233.2 151.9h3.8M259.1 151.9h3.8M31.1 176.1h2.8M74.3 160.5h2.8M88.1 176.1h2.8M179.6 162.3h2.8M203.8 162.3h2.8M233.2 162.3h2.8M257.3 162.3h2.8M37.1 180.6h3.9M92.4 180.6h3.9"/>
</g>
<g fill="#00f" stroke="#00f" stroke-width=".17">
<path d="M245.3 110.5l1.7-1.7v3.5z"/>
<path d="M241.8 108.8l1.1 .4-.4 .5z"/>
<path d="M247 114v3.5l-1.7-1.8z"/>
<path d="M243 108.8l1.1 .4-.4 .5z"/>
<path d="M243 114l1.1 .3-.4 .6z"/>
<path d="M241.8 114l1.1 .3-.4 .6z"/>
<path d="M253.9 150.3h3.4l-1.6 1.7z"/>
<path d="M256.5 153.5l.5-.3 .3 1.1z"/>
<path d="M256.5 154.8l.5-.4 .3 1z"/>
<path d="M43.2 72.7l1.7 1.8h-3.5z"/>
<path d="M48.4 72.6h3.4l-1.7 1.7z"/>
<path d="M65.7 72.7l1.7 1.8h-3.5z"/>
<path d="M70.8 72.6h3.5l-1.7 1.7z"/>
<path d="M228 150.3h3.4l-1.7 1.7z"/>
<path d="M230.6 153.5l.5-.3 .3 1.1z"/>
<path d="M230.6 154.8l.5-.4 .3 1z"/>
<path d="M174.5 150.3h3.4l-1.7 1.7z"/>
<path d="M177 153.5l.5-.3 .4 1.1z"/>
<path d="M177 154.8l.5-.4 .4 1z"/>
<path d="M134.7 25.9h3.5l-1.8 1.7z"/>
<path d="M135.1 28.9l.5 .3-.9 .7z"/>
<path d="M135.1 30.1l.5 .3-.9 .7z"/>
<path d="M88.1 72.7l1.7 1.8h-3.4z"/>
<path d="M93.3 72.6h3.4l-1.7 1.7z"/>
<path d="M20.7 72.7l1.8 1.8h-3.5z"/>
<path d="M25.9 72.6h3.5l-1.8 1.7z"/>
<path d="M203.1 120.1l.7 .8-1-.3z"/>
</g>
<g fill="#f0f" stroke="#f0f" stroke-width=".17">
<circle cx="252.1" cy="76" r=".33"/>
<circle cx="240.1" cy="76" r=".34"/>
<circle cx="255.6" cy="76" r=".34"/>
<circle cx="253.9" cy="76" r=".33"/>
<circle cx="136.4" cy="50.1" r=".34"/>
<circle cx="146.8" cy="51.8" r=".32"/>
<circle cx="228" cy="62.2" r=".32"/>
<circle cx="207.2" cy="62.2" r=".32"/>
<circle cx="207.2" cy="36.3" r=".32"/>
<circle cx="141.6" cy="20.7" r=".32"/>
<circle cx="207.2" cy="46.6" r=".32"/>
<circle cx="29.3" cy="160.6" r=".33"/>
<circle cx="86.3" cy="160.6" r=".33"/>
<circle cx="29.4" cy="183.1" r=".32"/>
<circle cx="86.3" cy="183.1" r=".32"/>
<circle cx="228" cy="67.4" r=".33"/>
<circle cx="228" cy="76" r=".33"/>
<circle cx="255.6" cy="110.5" r=".34"/>
<circle cx="63.9" cy="34.5" r=".32"/>
<circle cx="70.8" cy="29.4" r=".32"/>
</g>
<text font-size="6" fill="#f00" x="8.6" y="200.6">ALINX Confidential</text>
<text font-size="4.9" x="38" y="12.7">JTAG Connector</text>
<text font-size="3.4" fill="#00f" x="179.6" y="18.3">USB Uart</text>
<text font-size="3.1" fill="#00f" x="31.5" y="19.8">JTAG support 1.8V</text>
<text font-size="2.8" x="236.6" y="192.3">Http://www.alinx.com.cn</text>
<g font-size="1.7">
<text x="216.2" y="196.6">PAGE09 USB UART &amp; JTAG</text>
<text x="221.6" y="202.3">AXKU15扩展板 Schematics</text>
</g>
<text font-size="1.7" fill="#00f" x="271.2" y="201.9">1.0</text>
<g font-size="1.6">
<text x="46.3" y="27.3">1</text>
<text x="46.3" y="29">3</text>
<text x="56.5" y="27.3">2</text>
<text x="56.5" y="29">4</text>
<text x="46.3" y="30.7">5</text>
<text x="46.3" y="32.4">7</text>
<text x="46.3" y="34.2">9</text>
<text x="56.5" y="30.7">6</text>
<text x="56.5" y="32.4">8</text>
<text x="56.5" y="34.2">10</text>
<text x="184.4" y="31.6" transform="rotate(-90 184.4 31.6)">18</text>
<text x="186.2" y="31.6" transform="rotate(-90 186.2 31.6)">19</text>
<text x="187.9" y="31.6" transform="rotate(-90 187.9 31.6)">20</text>
<text x="189.6" y="31.6" transform="rotate(-90 189.6 31.6)">21</text>
<text x="191.3" y="31.6" transform="rotate(-90 191.3 31.6)">22</text>
<text x="199.9" y="35.9">6</text>
<text x="174.1" y="37.6">9</text>
<text x="173.2" y="46.3">23</text>
<text x="199.9" y="46.3">3</text>
<text x="173.2" y="48">24</text>
<text x="173.2" y="51.4">25</text>
<text x="173.2" y="49.7">26</text>
<text x="173.2" y="63.5">11</text>
<text x="173.2" y="61.8">12</text>
<text x="173.2" y="60.1">28</text>
<text x="174.1" y="65.3">2</text>
<text x="199.9" y="65.3">4</text>
<text x="199.9" y="63.5">5</text>
<text x="199.9" y="61.8">7</text>
<text x="199.9" y="60.1">8</text>
<text x="244.9" y="61.8">1</text>
<text x="244.9" y="63.5">2</text>
<text x="244.9" y="65.3">3</text>
<text x="173.2" y="68.7">27</text>
<text x="174.1" y="67">1</text>
<text x="244.9" y="67">4</text>
<text x="244.9" y="68.7">5</text>
<text x="184.4" y="75.5" transform="rotate(-90 184.4 75.5)">17</text>
<text x="186.2" y="75.5" transform="rotate(-90 186.2 75.5)">16</text>
<text x="187.9" y="75.5" transform="rotate(-90 187.9 75.5)">15</text>
<text x="189.6" y="75.5" transform="rotate(-90 189.6 75.5)">14</text>
<text x="191.3" y="75.5" transform="rotate(-90 191.3 75.5)">13</text>
<text x="193.1" y="75.5" transform="rotate(-90 193.1 75.5)">10</text>
<text x="251.8" y="74.6" transform="rotate(-90 251.8 74.6)">9</text>
<text x="253.5" y="74.6" transform="rotate(-90 253.5 74.6)">8</text>
<text x="255.3" y="74.6" transform="rotate(-90 255.3 74.6)">7</text>
<text x="257" y="74.6" transform="rotate(-90 257 74.6)">6</text>
<text x="198.3" y="118.8">1</text>
<text x="203.5" y="116.2" transform="rotate(-90 203.5 116.2)">3</text>
<text x="203.5" y="123" transform="rotate(-90 203.5 123)">2</text>
<text x="35.9" y="160.3">1</text>
<text x="47.9" y="160.3">3</text>
<text x="91.1" y="160.3">1</text>
<text x="103.1" y="160.3">3</text>
<text x="35.9" y="163.7">2</text>
<text x="47.9" y="163.7">4</text>
<text x="91.1" y="163.7">2</text>
<text x="103.1" y="163.7">4</text>
<text x="35.9" y="182.7">1</text>
<text x="47.9" y="182.7">3</text>
<text x="91.1" y="182.7">1</text>
<text x="103.1" y="182.7">3</text>
<text x="35.9" y="186.2">2</text>
<text x="47.9" y="186.2">4</text>
<text x="91.1" y="186.2">2</text>
<text x="103.1" y="186.2">4</text>
</g>
<g font-size="1.6" fill="#004080">
<text x="177" y="38.7">RST</text>
<text x="185.6" y="36.7" transform="rotate(-90 185.6 36.7)">NC7</text>
<text x="187.3" y="36.7" transform="rotate(-90 187.3 36.7)">NC8</text>
<text x="189" y="36.7" transform="rotate(-90 189 36.7)">NC9</text>
<text x="190.8" y="37.5" transform="rotate(-90 190.8 37.5)">NC10</text>
<text x="192.5" y="37.5" transform="rotate(-90 192.5 37.5)">NC11</text>
<text x="194.4" y="37">VDD</text>
<text x="177" y="47.4">CTS</text>
<text x="194.3" y="47.4">GND</text>
<text x="177" y="49.1">RTS</text>
<text x="177" y="52.5">RXD</text>
<text x="177" y="50.8">TXD</text>
<text x="177" y="64.6">SUSPEND</text>
<text x="177" y="62.9">SUSPEND</text>
<text x="177" y="61.2">DTR</text>
<text x="192.8" y="62.9">REGIN</text>
<text x="193.5" y="61.2">VBUS</text>
<text x="196.1" y="64.6">D-</text>
<text x="247.9" y="62.9">VCC</text>
<text x="247.9" y="64.6">D-</text>
<text x="177" y="68.1">DCD</text>
<text x="177" y="66.4">RI</text>
<text x="177" y="69.8">DSR</text>
<text x="185.6" y="71.7" transform="rotate(-90 185.6 71.7)">NC6</text>
<text x="187.3" y="71.7" transform="rotate(-90 187.3 71.7)">NC5</text>
<text x="189" y="71.7" transform="rotate(-90 189 71.7)">NC4</text>
<text x="190.8" y="71.7" transform="rotate(-90 190.8 71.7)">NC3</text>
<text x="192.5" y="71.7" transform="rotate(-90 192.5 71.7)">NC2</text>
<text x="194.2" y="71.7" transform="rotate(-90 194.2 71.7)">NC1</text>
<text x="195.7" y="66.4">D+</text>
<text x="247.9" y="66.4">D+</text>
<text x="247.9" y="68.1">ID</text>
<text x="247.9" y="69.8">GND</text>
<text x="252.9" y="71.7" transform="rotate(-90 252.9 71.7)">SH4</text>
<text x="254.7" y="71.7" transform="rotate(-90 254.7 71.7)">SH3</text>
<text x="256.4" y="71.7" transform="rotate(-90 256.4 71.7)">SH2</text>
<text x="258.1" y="71.7" transform="rotate(-90 258.1 71.7)">SH1</text>
<text x="38.9" y="161.4">P1</text>
<text x="43.9" y="161.4">P3</text>
<text x="94.1" y="161.4">P1</text>
<text x="99.1" y="161.4">P3</text>
<text x="38.9" y="164.8">P2</text>
<text x="43.9" y="164.8">P4</text>
<text x="94.1" y="164.8">P2</text>
<text x="99.1" y="164.8">P4</text>
<text x="38.9" y="183.8">P1</text>
<text x="43.9" y="183.8">P3</text>
<text x="94.1" y="183.8">P1</text>
<text x="99.1" y="183.8">P3</text>
<text x="38.9" y="187.3">P2</text>
<text x="43.9" y="187.3">P4</text>
<text x="94.1" y="187.3">P2</text>
<text x="99.1" y="187.3">P4</text>
</g>
<g font-size="1.5">
<text x="139.9" y="16.9">+3.3V</text>
<text x="69.1" y="20.4">VDD_REF</text>
<text x="22.3" y="41.1">VDD_REF</text>
<text x="43" y="41.1">VDD_REF</text>
<text x="67.2" y="41.1">VDD_REF</text>
<text x="89.7" y="41.1">VDD_REF</text>
<text x="25.9" y="82.3">VDD_REF</text>
<text x="48.4" y="82.3">VDD_REF</text>
<text x="70.8" y="82.3">VDD_REF</text>
<text x="93.3" y="82.3">VDD_REF</text>
<text x="254.3" y="99.5">+3.3V</text>
<text x="174.5" y="143">+3.3V</text>
<text x="200.4" y="143">+3.3V</text>
<text x="228" y="143">+3.3V</text>
<text x="253.9" y="143">+3.3V</text>
<text x="27.6" y="146.5">+3.3V</text>
<text x="84.6" y="146.5">+3.3V</text>
<text x="27.6" y="169">+3.3V</text>
<text x="84.6" y="169">+3.3V</text>
<text x="212.5" y="194.9">Title</text>
<text x="212.5" y="200">Size</text>
<text x="219.4" y="200">Document</text>
<text x="227.6" y="200">Number</text>
<text x="269.4" y="200">Rev</text>
<text x="212.5" y="205.2">Date:</text>
<text x="221.5" y="205.2">Friday, November 24, 2023</text>
<text x="247" y="205.2">Sheet</text>
<text x="255.7" y="205.2">9</text>
<text x="260.8" y="205.2">of</text>
<text x="266" y="205.2">22</text>
</g>
<g font-size="1.5" fill="#000080">
<text x="53.6" y="23.9">J7</text>
<text x="138.2" y="27.3">LED1</text>
<text x="138.2" y="29">RED</text>
<text x="148.6" y="27.3">LED2</text>
<text x="148.6" y="29">RED</text>
<text x="164.1" y="29">R38</text>
<text x="165.8" y="30.8">10K/1%</text>
<text x="196.6" y="32.5">U6</text>
<text x="48.4" y="39.4">HEADER 5X2</text>
<text x="139.2" y="40.8">R39</text>
<text x="139.2" y="38.7">510R</text>
<text x="149.6" y="40.8">R40</text>
<text x="149.6" y="38.7">510R</text>
<text x="202.6" y="42.8">C75</text>
<text x="202.8" y="44.6">1uF/25V 10uF/10V</text>
<text x="209.5" y="42.8">C76</text>
<text x="24.2" y="49.8">R41</text>
<text x="24.2" y="53.2">10K/1%</text>
<text x="46.7" y="49.8">R42</text>
<text x="46.7" y="53.2">10K/1%</text>
<text x="69.1" y="51.5">R43</text>
<text x="91.6" y="49.8">R44</text>
<text x="91.6" y="53.2">10K/1%</text>
<text x="69.1" y="54.9">10K/1%</text>
<text x="256.5" y="57.7">J8</text>
<text x="31.1" y="67.1">D1</text>
<text x="53.6" y="67.1">D2</text>
<text x="76" y="67.1">D3</text>
<text x="98.5" y="67.1">D4</text>
<text x="222.8" y="70.5">C77</text>
<text x="228" y="70.5">C78</text>
<text x="29.4" y="77.4">BAT54S</text>
<text x="51.8" y="77.4">BAT54S</text>
<text x="74.3" y="77.4">BAT54S</text>
<text x="96.7" y="77.4">BAT54S</text>
<text x="195.2" y="74">CP2102-GM</text>
<text x="228" y="74">0.1uF/25V</text>
<text x="259.1" y="74">MINI_USB</text>
<text x="224.2" y="79.5" transform="rotate(-90 224.2 79.5)">22uF/25V</text>
<text x="244.8" y="105.4">LED3</text>
<text x="222.8" y="110.2">R45</text>
<text x="229.8" y="110.2">510R</text>
<text x="188.3" y="118.9">R47</text>
<text x="193.5" y="118.9">1K</text>
<text x="205.5" y="118.9">Q1</text>
<text x="222.8" y="115.4">R46</text>
<text x="229.8" y="115.4">510R</text>
<text x="205.5" y="120.6">MMBT3904LT1G</text>
<text x="240.1" y="120.9">DUAL_LED</text>
<text x="31.1" y="153.4">R48</text>
<text x="31.1" y="155.1">10K/1%</text>
<text x="88.1" y="153.4">R49</text>
<text x="88.1" y="155.1">10K/1%</text>
<text x="179.6" y="151.7">LED4</text>
<text x="179.6" y="153.4">RED</text>
<text x="205.5" y="151.7">LED5</text>
<text x="205.5" y="153.4">RED</text>
<text x="233.2" y="151.7">LED6</text>
<text x="233.2" y="153.4">RED</text>
<text x="259.1" y="151.7">LED7</text>
<text x="259.1" y="153.4">RED</text>
<text x="19" y="160.3">R50</text>
<text x="25.9" y="160.3">1K</text>
<text x="37.1" y="157.9">KEY1</text>
<text x="74.3" y="160.3">R51</text>
<text x="81.2" y="160.3">1K</text>
<text x="92.4" y="157.9">KEY2</text>
<text x="38" y="167.2">KEY</text>
<text x="93.3" y="167.2">KEY</text>
<text x="179.6" y="162.1">R52</text>
<text x="179.6" y="163.7">220R</text>
<text x="203.8" y="162.1">R53</text>
<text x="203.8" y="163.7">220R</text>
<text x="233.2" y="162.1">R54</text>
<text x="233.2" y="163.7">220R</text>
<text x="257.4" y="162.1">R55</text>
<text x="257.4" y="163.7">220R</text>
<text x="31.1" y="175.9">R56</text>
<text x="31.1" y="177.6">10K/1%</text>
<text x="88.1" y="175.9">R57</text>
<text x="88.1" y="177.6">10K/1%</text>
<text x="19" y="182.8">R58</text>
<text x="25.9" y="182.8">1K</text>
<text x="37.1" y="180.3">KEY3</text>
<text x="74.3" y="182.8">R59</text>
<text x="81.2" y="182.8">1K</text>
<text x="92.4" y="180.3">KEY4</text>
<text x="38" y="189.7">KEY</text>
<text x="93.3" y="189.7">KEY</text>
</g>
<g font-size="1.5" fill="#f00">
<text x="6.2" y="28.4">3</text>
<text x="15.7" y="28.4">FPGA_TCK</text>
<text x="31.5" y="26.9">FPGA_TCK</text>
<text x="31.5" y="28.6">FPGA_TDO</text>
<text x="6.1" y="30.1">3</text>
<text x="6.2" y="31.8">3</text>
<text x="6.7" y="35.3">3</text>
<text x="15.5" y="30.1">FPGA_TDO</text>
<text x="15.7" y="31.8">FPGA_TMS</text>
<text x="16.3" y="35.3">FPGA_TDI</text>
<text x="31.5" y="30.4">FPGA_TMS</text>
<text x="31.5" y="33.8">FPGA_TDI</text>
<text x="109.2" y="50.8">2</text>
<text x="109.4" y="52.4">2</text>
<text x="118.7" y="50.8">UART_RXD</text>
<text x="118.8" y="52.4">UART_TXD</text>
<text x="23.4" y="67" transform="rotate(-90 23.4 67)">FPGA_TCK</text>
<text x="45.9" y="67" transform="rotate(-90 45.9 67)">FPGA_TDO</text>
<text x="68.3" y="67" transform="rotate(-90 68.3 67)">FPGA_TMS</text>
<text x="90.8" y="67" transform="rotate(-90 90.8 67)">FPGA_TDI</text>
<text x="143.6" y="119.7">2</text>
<text x="153" y="119.7">TEST_LED1</text>
<text x="166.2" y="118.4">TEST_LED1</text>
<text x="-.3" y="161.3">2</text>
<text x="9.1" y="161.3">KEY4</text>
<text x="53.2" y="161.3">2</text>
<text x="62.7" y="161.3">KEY3</text>
<text x="149.1" y="171.5">2</text>
<text x="158.6" y="171.5">LED4</text>
<text x="175" y="171.5">2</text>
<text x="184.5" y="171.5">LED3</text>
<text x="202.6" y="171.5">2</text>
<text x="212.1" y="171.5">LED2</text>
<text x="228.5" y="171.5">2</text>
<text x="238" y="171.5">LED1</text>
<text x="-.3" y="183.8">2</text>
<text x="9.1" y="183.8">KEY2</text>
<text x="53.2" y="183.8">2</text>
<text x="62.7" y="183.8">KEY1</text>
</g>
<g font-size="1.3">
<text x="29" y="1.3">5</text>
<text x="83.6" y="1.3">4</text>
<text x="138.1" y="1.3">3</text>
<text x="192.7" y="1.3">2</text>
<text x="247.3" y="1.3">1</text>
<text x=".5" y="28.3">D</text>
<text x="275.1" y="28.3">D</text>
<text x=".5" y="79.2">C</text>
<text x="275.1" y="79.2">C</text>
<text x=".5" y="130.2">B</text>
<text x="275.1" y="130.2">B</text>
<text x=".5" y="181.1">A</text>
<text x="275.1" y="181.1">A</text>
<text x="29" y="206.9">5</text>
<text x="83.6" y="206.9">4</text>
<text x="138.1" y="206.9">3</text>
<text x="192.7" y="206.9">2</text>
<text x="247.3" y="206.9">1</text>
</g>
</svg>
